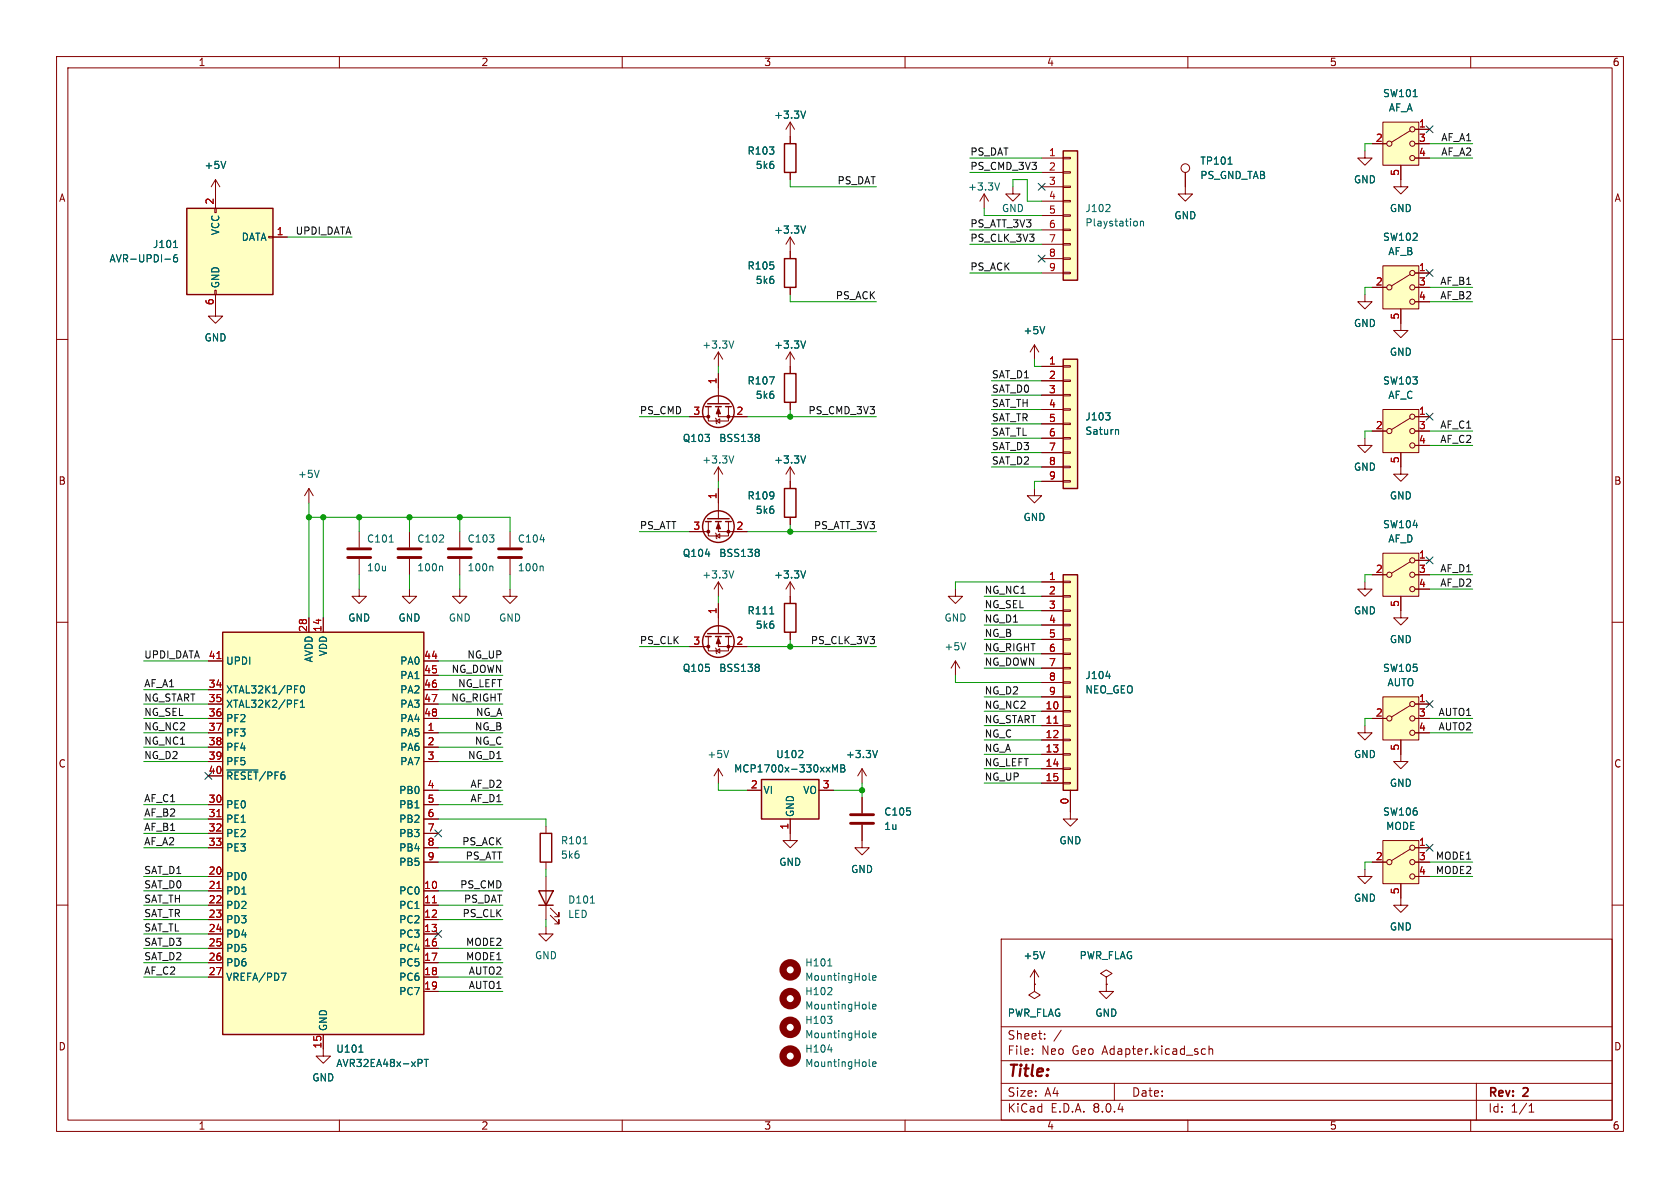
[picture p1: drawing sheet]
<svg xmlns="http://www.w3.org/2000/svg" width="297mm" height="210mm" viewBox="0 0 297 210" stroke-linecap="round" stroke-linejoin="round" font-family="sans-serif">
<g fill="none" stroke="#840000" stroke-width=".18">
<path d="M10 10h277v190h-277zM12 12h273v186h-273zM60 10v2M110 10v2M160 10v2M210 10v2M260 10v2M10 60h2M285 60h2M139.7 64.8v1.2M139.7 71.1v1.3M10 110h2"/>
<path d="M285 110h2M10 160h2M285 160h2M177 166h108v32h-108zM60 198v2M110 198v2M160 198v2M177 194.5h108M177 191.5h108M177 187.5h108M177 181.5h108M182.5 186.3v.1"/>
<path d="M182.5 185.5v.1M184.7 183.6v.1M184.7 182.8v.1M187.6 182.1l-1.3 2M197 191.5v3M210 198v2M212.7 185.4l.4 .1M213.1 186.3l-.4 .1M213.7 185.5l.3-.1 .3 .1 .1 .9M213.7 184.9v1.5M260 198v2M261 191.5v6.5"/>
<path d="M270.3 196.6h.9M270.3 195.5l.4-.4v1.5"/>
</g>
<path d="M138.7 66h2v5.1h-2z" fill="none" stroke="#840000" stroke-width=".25"/>
<path d="M136 66.6h.9l-.6 1.3" fill="none" stroke="#006464" stroke-width=".18"/>
<path d="M244.5 72.4h6.3v7.6h-6.3z" fill="#ffffc2"/>
<g fill="none" stroke="#840000" stroke-width=".18">
<path d="M241.3 52.1v1.2h1.3l-1.3 1.3-1.3-1.3h1.3M247.6 57.2v1.2h1.3l-1.3 1.3-1.2-1.3h1.2M242.6 76.2h2.5M244.5 72.4h6.3v7.6h-6.3zM249.3 73.9l-3.3 2M250.2 73.7h2.5M250.2 76.2h2.5M250.2 78.7h2.5M247.6 80v3.8h1.3l-1.3 1.3-1.2-1.3h1.2"/>
<circle cx="245.6" cy="76.2" r=".46"/>
<circle cx="249.7" cy="78.7" r=".46"/>
<circle cx="249.7" cy="73.7" r=".46"/>
<circle cx="249.7" cy="76.2" r=".46"/>
</g>
<path d="M244.5 148.6h6.3v7.6h-6.3z" fill="#ffffc2"/>
<g fill="none" stroke="#840000" stroke-width=".18">
<path d="M139.7 24.1v1.3M139.7 30.5v1.3M139.7 41.9l-.8 1.3M139.7 41.9v2.6M139.7 41.9l.8 1.3M182.9 61l-.8 1.2M182.9 61v2.5M182.9 61l.7 1.2M127 82.6l-.8 1.2M127 82.6v2.5M127 82.6l.8 1.2M241.3 153.7v1.2h1.3l-1.3 1.3-1.3-1.3h1.3"/>
<path d="M242.6 152.4h2.5M244.5 148.6h6.3v7.6h-6.3zM247.6 156.2v3.8h1.3l-1.3 1.3-1.2-1.3h1.2M249.3 150.1l-3.3 2M250.2 149.9h2.5M250.2 152.4h2.5M250.2 154.9h2.5"/>
<circle cx="245.6" cy="152.4" r=".46"/>
<circle cx="249.7" cy="152.4" r=".46"/>
<circle cx="249.7" cy="149.9" r=".46"/>
<circle cx="249.7" cy="154.9" r=".46"/>
</g>
<path d="M142.4 39.9l-.4 1.3M184.7 57.7l-.4 1.3M129.7 80.6l-.4 1.3" fill="none" stroke="#006464" stroke-width=".18"/>
<path d="M138.7 25.4h2v5.1h-2z" fill="none" stroke="#840000" stroke-width=".25"/>
<path d="M188 63.5h2.5v22.9h-2.5z" fill="#ffffc2"/>
<g fill="none" stroke="#840000" stroke-width=".18">
<path d="M184.1 64.8h3.9M184.1 67.3h3.9M184.1 69.9h3.9M184.1 72.4h3.9M184.1 74.9h3.9M184.1 77.5h3.9M188 79.9h1.2v.2h-1.2zM188 77.3h1.2v.3h-1.2zM188 74.8h1.2v.3h-1.2zM188 72.3h1.2v.2h-1.2zM188 69.7h1.2v.3h-1.2zM188 67.2h1.2v.2h-1.2z"/>
<path d="M188 64.6h1.2v.3h-1.2zM184.1 80h3.9M184.1 82.6h3.9M184.1 85.1h3.9M188 85h1.2v.2h-1.2zM188 82.4h1.2v.3h-1.2z"/>
</g>
<path d="M188 63.5h2.5v22.9h-2.5z" fill="none" stroke="#840000" stroke-width=".25"/>
<path d="M195.4 73h.8l-.4 .5M196.1 73.5l.1 .2-.1 .5M197.4 75.9l.3 .2v.7" fill="none" stroke="#006464" stroke-width=".18"/>
<path d="M188 101.6h2.5v38.1h-2.5z" fill="#ffffc2"/>
<g fill="none" stroke="#840000" stroke-width=".18">
<path d="M139.7 21.6l-.8 1.3M139.7 21.6v2.5M139.7 21.6l.8 1.3M184.1 102.9h3.9M184.1 105.4h3.9M184.1 108h3.9M184.1 110.5h3.9M184.1 113h3.9M184.1 115.6h3.9M184.1 118.1h3.9M188 118h1.2v.2h-1.2zM188 115.4h1.2v.3h-1.2z"/>
<path d="M188 112.9h1.2v.3h-1.2zM188 110.4h1.2v.2h-1.2zM188 107.8h1.2v.3h-1.2zM188 105.3h1.2v.2h-1.2zM188 102.7h1.2v.3h-1.2zM241.3 102.9v1.2h1.3l-1.3 1.3-1.3-1.3h1.3M247.6 108v1.2h1.3l-1.3 1.3-1.2-1.3h1.2M184.1 125.7h3.9M184.1 128.3h3.9M184.1 130.8h3.9M184.1 133.4h3.9M184.1 135.9h3.9"/>
<path d="M184.1 138.4h3.9M184.1 120.7h3.9M184.1 123.2h3.9M188 138.3h1.2v.3h-1.2zM188 135.8h1.2v.2h-1.2zM188 133.2h1.2v.3h-1.2zM188 130.7h1.2v.2h-1.2zM188 128.1h1.2v.3h-1.2zM188 125.6h1.2v.3h-1.2zM188 123.1h1.2v.2h-1.2zM188 120.5h1.2v.3h-1.2zM189.2 139.7v3.8"/>
</g>
<path d="M188 101.6h2.5v38.1h-2.5z" fill="none" stroke="#840000" stroke-width=".25"/>
<path d="M186.3 127.9h.7" fill="none" stroke="#a90000" stroke-width=".18"/>
<path d="M142.4 19.6l-.4 1.3M195.5 119.5h.8" fill="none" stroke="#006464" stroke-width=".18"/>
<path d="M244.5 123.2h6.3v7.6h-6.3z" fill="#ffffc2"/>
<g fill="none" stroke="#840000" stroke-width=".18">
<path d="M241.3 77.5v1.2h1.3l-1.3 1.3-1.3-1.3h1.3M182.9 86.4v1.2h1.2l-1.2 1.3-1.3-1.3h1.3M241.3 128.3v1.2h1.3l-1.3 1.3-1.3-1.3h1.3M242.6 127h2.5M244.5 123.2h6.3v7.6h-6.3zM247.6 130.8v2.6M249.3 124.7l-3.3 2M250.2 124.5h2.5M250.2 127h2.5M250.2 129.5h2.5M189.2 143.5v1.3h1.3l-1.3 1.3-1.2-1.3h1.2"/>
<circle cx="245.6" cy="127" r=".46"/>
<circle cx="249.7" cy="129.5" r=".46"/>
<circle cx="249.7" cy="124.5" r=".46"/>
<circle cx="249.7" cy="127" r=".46"/>
</g>
<circle cx="139.7" cy="186.7" r="1.27" fill="none" stroke="#840000" stroke-width="1.3"/>
<path d="M146.3 185.6h.8M153.7 188.4l.1 .1M154.3 188.1l.6-.1-.1-.2-.4-.1-.1 .2v.6h.5" fill="none" stroke="#006464" stroke-width=".18"/>
<path d="M244.5 21.6h6.3v7.6h-6.3z" fill="#ffffc2"/>
<g fill="none" stroke="#840000" stroke-width=".18">
<path d="M242.6 25.4h2.5M244.5 21.6h6.3v7.6h-6.3zM247.6 29.2v3.8h1.3l-1.3 1.3-1.2-1.3h1.2M249.3 23.1l-3.3 2M250.2 22.9h2.5M250.2 25.4h2.5M250.2 27.9h2.5M168.9 104.1v1.3h1.3l-1.3 1.3-1.3-1.3h1.3M168.9 116.8l-.8 1.3M168.9 116.8v2.6M168.9 116.8l.8 1.3M139.7 147.3v1.3h1.3l-1.3 1.3-1.3-1.3h1.3"/>
<path d="M152.4 145.8v4.1h1.3l-1.3 1.2-1.3-1.2h1.3M152.4 141v2.8"/>
<circle cx="245.6" cy="25.4" r=".46"/>
<circle cx="249.7" cy="27.9" r=".46"/>
<circle cx="249.7" cy="25.4" r=".46"/>
<circle cx="249.7" cy="22.9" r=".46"/>
</g>
<path d="M249.8 17.1h.8M170.7 113.6l-.4 1.3" fill="none" stroke="#006464" stroke-width=".18"/>
<path d="M150.4 145.5h4M150.4 144h4" fill="none" stroke="#840000" stroke-width=".51"/>
<path d="M134.6 137.8h10.2v7h-10.2z" fill="#ffffc2"/>
<g fill="none" stroke="#840000" stroke-width=".25">
<path d="M138.7 45.7h2v5.1h-2zM124.7 92.2h1M125.1 91.7h3.8M126.5 92.2h1M128.3 92.2h1M138.7 106.7h2v5.1h-2zM134.6 137.8h10.2v7h-10.2z"/>
<circle cx="127" cy="93.1" r="2.79"/>
</g>
<g fill="none" stroke="#840000" stroke-width=".18">
<path d="M139.7 44.5v1.2M139.7 50.8v1.3M127 62.2v2.6M127 62.2l-.8 1.3M127 62.2l.8 1.3M139.7 62.2v2.6M139.7 62.2l-.8 1.3M139.7 62.2l.8 1.3M121.9 94h3.3M125.2 92.2v2.5h3.6v-2.5M126.5 94.2l.1 .2v.7l.1 .2M126.6 94.7l.7-.3v.7z"/>
<path d="M127 92.2v1.8h5.1M127 86.4v5.3M127 102.9v2.5M127 102.9l-.8 1.2M127 102.9l.8 1.2M139.7 102.9v3.8M139.7 111.8v1.2M139.7 102.9l-.8 1.2M139.7 102.9l.8 1.2M127 135.9l-.8 1.3M127 135.9v2.5M127 135.9l.8 1.3"/>
<path d="M132.1 139.7h2.5M144.8 139.7h2.5M152.4 135.9l-.8 1.3M152.4 135.9v2.5M152.4 135.9l.8 1.3M139.7 144.8v2.5"/>
</g>
<g fill="none" stroke="#006464" stroke-width=".18">
<path d="M129.7 60.3l-.4 1.2M142.4 60.3l-.4 1.2M134 97.1l.2 .2-.2 .3 .2 .3v.2l-.2 .3M129.7 100.9l-.4 1.3M136.1 108.5h.7M142.4 100.9l-.4 1.3M128.8 132.7l-.4 1.2M141.2 133.9h.7M141.9 132.8v.4M147.2 136.5v-1.3l.4 .9 .4-.9v1.3M148.7 135.2h.4l.2 .2-.2 .4 .2 .1 .1 .3-.3 .3h-.4zM148.7 135.8h.4"/>
<path d="M155.1 132.7l-.4 1.2M146.3 170.8h.8M153.7 173.1l.1 .2M154.3 172.9l.6-.1-.1-.3h-.4l-.1 .1v.6h.5"/>
</g>
<circle cx="139.7" cy="171.4" r="1.27" fill="none" stroke="#840000" stroke-width="1.3"/>
<g fill="#840000" stroke="#840000" stroke-width=".18">
<path d="M127 92.5l.4 1h-.8z"/>
<circle cx="128.8" cy="94" r=".25"/>
<circle cx="125.2" cy="94" r=".25"/>
</g>
<path d="M244.5 97.8h6.3v7.6h-6.3z" fill="#ffffc2"/>
<g fill="none" stroke="#840000" stroke-width=".18">
<path d="M209.5 30.5v3.8h1.3l-1.3 1.3-1.2-1.3h1.2M244.5 97.8h6.3v7.6h-6.3zM249.3 99.3l-3.3 2M250.2 99.1h2.5M242.6 101.6h2.5M247.6 105.4v2.6M250.2 101.6h2.5M250.2 104.1h2.5"/>
<circle cx="209.5" cy="29.7" r=".76"/>
<circle cx="249.7" cy="99.1" r=".46"/>
<circle cx="245.6" cy="101.6" r=".46"/>
<circle cx="249.7" cy="101.6" r=".46"/>
<circle cx="249.7" cy="104.1" r=".46"/>
</g>
<circle cx="139.7" cy="176.5" r="1.27" fill="none" stroke="#840000" stroke-width="1.3"/>
<path d="M217.1 29h.7M146.3 175.8h.8M147 174.7v.4M153.7 178.2l.1 .2M154.3 178l.6-.2-.1-.2-.4-.1-.1 .2v.6h.5" fill="none" stroke="#006464" stroke-width=".18"/>
<path d="M244.5 47h6.3v7.6h-6.3z" fill="#ffffc2"/>
<g fill="none" stroke="#840000" stroke-width=".18">
<path d="M179.1 33v1.3h1.2l-1.2 1.3-1.3-1.3h1.3M241.3 26.7v1.2h1.3l-1.3 1.3-1.3-1.3h1.3M242.6 50.8h2.5M244.5 47h6.3v7.6h-6.3zM247.6 54.6v2.6M249.3 48.5l-3.3 2M250.2 48.3h2.5M250.2 50.8h2.5M250.2 53.3h2.5M247.6 133.4v1.2h1.3l-1.3 1.3-1.2-1.3h1.2"/>
<circle cx="245.6" cy="50.8" r=".46"/>
<circle cx="249.7" cy="50.8" r=".46"/>
<circle cx="249.7" cy="53.3" r=".46"/>
<circle cx="249.7" cy="48.3" r=".46"/>
</g>
<path d="M188 26.7h2.5v22.8h-2.5z" fill="#ffffc2"/>
<g fill="none" stroke="#840000" stroke-width=".18">
<path d="M174 34.3l-.8 1.3M174 34.3v2.5M174 34.3l.8 1.3M184.1 27.9h3.9M184.1 30.5h3.9M184.1 33h3.9M184.1 35.6h3.9M184.1 38.1h3.9M188 38h1.2v.2h-1.2zM188 35.4h1.2v.3h-1.2zM188 32.9h1.2v.2h-1.2zM188 30.4h1.2v.2h-1.2z"/>
<path d="M188 27.8h1.2v.3h-1.2zM184.1 40.6h3.9M184.1 43.2h3.9M184.1 45.7h3.9M184.1 48.3h3.9M188 48.1h1.2v.3h-1.2zM188 45.6h1.2v.2h-1.2zM188 43.1h1.2v.2h-1.2zM188 40.5h1.2v.3h-1.2zM139.7 82.6l-.8 1.2M139.7 82.6v3.8M139.7 91.4v1.3"/>
<path d="M139.7 82.6l.8 1.2M182.9 174v1.3l1 .6-1 .6-1-.6 1-.6M182.9 174h.1M182.9 171.5l-.8 1.2M182.9 171.5v2.5M182.9 171.5l.7 1.2M195.6 172.7l1-.6-1-.6-1 .6 1 .6v1.3M195.6 174h.1M195.6 174v1.3h1.2l-1.2 1.2-1.3-1.2h1.3M57.1 185.4v1.3h1.3l-1.3 1.3-1.2-1.3h1.2"/>
</g>
<path d="M188 26.7h2.5v22.8h-2.5zM138.7 86.4h2v5h-2z" fill="none" stroke="#840000" stroke-width=".25"/>
<path d="M176.7 32.3l-.4 1.3M196.1 36.2l.1 .2v.3l-.8 .7h.8M200.8 39.1l.3 .2v.4l-.3 .2M201.6 39.2l.2-.1 .3 .1 .1 .7M201.6 39.1v.8M142.4 80.6l-.4 1.3M184.7 168.2l-.4 1.3" fill="none" stroke="#006464" stroke-width=".18"/>
<path d="M39.4 111.8h35.5v71.1h-35.5z" fill="#ffffc2"/>
<g fill="none" stroke="#840000" stroke-width=".25">
<path d="M39.4 111.8h35.5v71.1h-35.5zM124.7 112.5h1M125.1 112h3.8M126.5 112.5h1M128.3 112.5h1M95.2 157.5h2.6l-1.3 2.5zM95.5 147.3h2v5.1h-2zM95.2 160h2.6"/>
<circle cx="127" cy="113.4" r="2.79"/>
</g>
<g fill="none" stroke="#840000" stroke-width=".18">
<path d="M54.6 86.4v2.5M54.6 86.4l-.8 1.2M54.6 86.4l.8 1.2M63.5 94v2.8M63.5 98.8v2.8M72.4 94v2.8M72.4 98.8v2.8M81.3 94v2.8M81.3 98.8v2.8M90.2 94v2.8M90.2 98.8v2.8M36.8 116.8h2.6"/>
<path d="M54.6 109.2v2.6M57.1 109.2v2.6M63.5 104.1v1.3h1.3l-1.3 1.3-1.3-1.3h1.3M72.4 104.1v1.3h1.3l-1.3 1.3-1.3-1.3h1.3M74.9 116.8h2.6M74.9 119.4h2.6M81.3 104.1v1.3h1.2l-1.2 1.3-1.3-1.3h1.3M90.2 104.1v1.3h1.2l-1.2 1.3-1.3-1.3h1.3M121.9 114.3h3.3M125.2 112.5v2.6h3.6v-2.6M126.5 114.6l.1 .1v.7l.1 .2M126.6 115.1l.7-.4v.7z"/>
<path d="M127 112.5v1.8h5.1M127 106.7v5.3M36.8 129.5h2.6M36.8 132.1h2.6M36.8 134.6h2.6M36.8 121.9h2.6M36.8 124.5h2.6M36.8 127h2.6M36.8 137.2h2.6M74.9 129.5h2.6M74.9 132.1h2.6M74.9 134.6h2.6"/>
<path d="M74.9 121.9h2.6M74.9 124.5h2.6M74.9 127h2.6M74.9 139.7h2.6M36.8 157.5h2.6M36.8 154.9h2.6M36.8 142.2h2.6M36.8 144.8h2.6M36.8 147.3h2.6M36.8 149.9h2.6M74.9 157.5h2.6M74.9 142.2h2.6"/>
<path d="M74.9 144.8h2.6M74.9 147.3h2.6M74.9 149.9h2.6M74.9 152.4h2.6M96.5 146.1v1.2M96.5 152.4v1.3M96.5 154.9v7.7M36.8 160h2.6M36.8 162.6h2.6M36.8 165.1h2.6M36.8 167.6h2.6M36.8 170.2h2.6"/>
<path d="M36.8 172.7h2.6M74.9 160h2.6M74.9 162.6h2.6M74.9 165.1h2.6M74.9 167.6h2.6M74.9 170.2h2.6M74.9 172.7h2.6M74.9 175.3h2.6M96.5 163.8v1.3h1.3l-1.3 1.3-1.3-1.3h1.3M97.3 161.8l1.5 1.5v-.7v.7h-.8M97.3 160.5l1.5 1.6v-.8v.8h-.8M57.1 182.9v2.5"/>
</g>
<path d="M38.3 116.4h.8M38.3 157.1h.8M38.3 144.4h.8M76.4 159.6h.8" fill="none" stroke="#a90000" stroke-width=".18"/>
<g fill="none" stroke="#006464" stroke-width=".18">
<path d="M56.4 83.1l-.4 1.3M68.8 95.8h.7M95.5 95.4h.8M78.1 100.1l.1 .1v.7M87 100.1l.1 .1v.7M95.8 100.1l.2 .1v.7M134 117.4l.2 .3-.2 .3 .2 .2v.2l-.2 .3M40.1 136.1h5.5M52.1 124.4h.4M52.1 123.8h.6M53.1 125h.7M53.1 124.1l.4-.3v1.2"/>
<path d="M53.2 121.4l.2-.2a.68 .68 0 0 1 .4 .7 .68 .68 0 0 1-.4 .6l-.2-.1-.1-.4zM103.1 149.2h.7M104.4 159.6h.7M49.7 172h.9l-.6 1.3M147.1 179.6l-.5 .5M63.4 186h.8M74.4 187.3l.2 .2v.3l-.2 .1M75 187.3h.7M75.4 187.3v1.2M147 180.3v.5M153.7 183.3l.1 .2M154.3 183l.6-.1-.1-.2-.4-.1-.1 .2v.6h.5"/>
</g>
<path d="M61.5 98.6h4M61.5 97h4M70.4 98.6h4M70.4 97h4M79.2 98.6h4.1M79.2 97h4.1M88.1 98.6h4.1M88.1 97h4.1" fill="none" stroke="#840000" stroke-width=".51"/>
<g fill="#840000" stroke="#840000" stroke-width=".18">
<path d="M127 112.8l.4 1h-.8z"/>
<circle cx="128.8" cy="114.3" r=".25"/>
<circle cx="125.2" cy="114.3" r=".25"/>
</g>
<circle cx="139.7" cy="181.6" r="1.27" fill="none" stroke="#840000" stroke-width="1.3"/>
<path d="M33 36.8h15.3v15.3h-15.3z" fill="#ffffc2"/>
<g fill="none" stroke="#840000" stroke-width=".18">
<path d="M38 36.8h.2v.8h-.2zM38.1 31.8v5M38.1 31.8l-.8 1.2M38.1 31.8l.8 1.2M139.7 24.1v1.3M139.7 30.5v1.3M209.5 30.5v2.5M242.6 25.4h2.5M247.6 29.2v2.6M250.2 22.9h2.5M250.2 25.4h2.5M250.2 27.9h2.5"/>
<path d="M38 51.3h.2v.8h-.2zM38.1 52.1v3.8h1.3l-1.3 1.3-1.3-1.3h1.3M47.5 41.8h.8v.2h-.8zM48.3 41.9h2.5M139.7 44.5v1.2M139.7 50.8v1.3M242.6 50.8h2.5M247.6 54.6v2.6M250.2 48.3h2.5M250.2 50.8h2.5M250.2 53.3h2.5M121.9 73.7h3.3"/>
<path d="M125.2 71.9v2.5h3.6v-2.5M126.5 73.9l.1 .1v.8l.1 .1M126.6 74.4l.7-.4v.8zM127 71.9v1.8h5.1M127 66v5.4M139.7 64.8v1.2M139.7 71.1v1.3M184.1 64.8h3.9M184.1 67.3h3.9M184.1 69.9h3.9M184.1 72.4h3.9M184.1 74.9h3.9"/>
<path d="M184.1 77.5h3.9M242.6 76.2h2.5M250.2 73.7h2.5M250.2 76.2h2.5M250.2 78.7h2.5M121.9 94h2.6M127 86.4v2.5M129.5 94h2.6M139.7 85.1v1.3M139.7 91.4v1.3M184.1 80h3.9M184.1 82.6h3.9"/>
<path d="M184.1 85.1h3.9M247.6 80v2.6M250.2 99.1h2.5M36.8 116.8h2.6M54.6 109.2v2.6M57.1 109.2v2.6M74.9 116.8h2.6M74.9 119.4h2.6M121.9 114.3h2.6M127 106.7v2.5M129.5 114.3h2.6M139.7 105.4v1.3"/>
<path d="M139.7 111.8v1.2M184.1 102.9h3.9M184.1 105.4h3.9M184.1 108h3.9M184.1 110.5h3.9M184.1 113h3.9M184.1 115.6h3.9M184.1 118.1h3.9M242.6 101.6h2.5M247.6 105.4v2.6M250.2 101.6h2.5M250.2 104.1h2.5"/>
<path d="M36.8 124.5h2.6M36.8 127h2.6M36.8 129.5h2.6M36.8 132.1h2.6M36.8 134.6h2.6M36.8 121.9h2.6M36.8 137.2h2.6M74.9 139.7h2.6M74.9 124.5h2.6M74.9 127h2.6M74.9 129.5h2.6M74.9 132.1h2.6"/>
<path d="M74.9 134.6h2.6M74.9 121.9h2.6M132.1 139.7h2.5M144.8 139.7h2.5M184.1 125.7h3.9M184.1 128.3h3.9M184.1 130.8h3.9M184.1 133.4h3.9M184.1 135.9h3.9M184.1 138.4h3.9M184.1 120.7h3.9M184.1 123.2h3.9"/>
<path d="M189.2 139.7v3.8M242.6 127h2.5M247.6 130.8v2.6M250.2 124.5h2.5M250.2 127h2.5M250.2 129.5h2.5M36.8 149.9h2.6M36.8 154.9h2.6M36.8 157.5h2.6M36.8 142.2h2.6M36.8 144.8h2.6M36.8 147.3h2.6"/>
<path d="M74.9 149.9h2.6M74.9 152.4h2.6M74.9 157.5h2.6M74.9 142.2h2.6M74.9 144.8h2.6M74.9 147.3h2.6M139.7 144.8v2.5M152.4 141v2.8M152.4 145.8v2.8M242.6 152.4h2.5M247.6 156.2v2.6M250.2 149.9h2.5"/>
<path d="M250.2 152.4h2.5M250.2 154.9h2.5M36.8 160h2.6M36.8 162.6h2.6M36.8 165.1h2.6M36.8 167.6h2.6M36.8 170.2h2.6M36.8 172.7h2.6M74.9 160h2.6M74.9 162.6h2.6M74.9 165.1h2.6M74.9 167.6h2.6"/>
<path d="M74.9 170.2h2.6M74.9 172.7h2.6M74.9 175.3h2.6M182.9 174h.1M195.6 174h.1M57.1 182.9v2.5"/>
</g>
<g fill="none" stroke="#840000" stroke-width=".25">
<path d="M33 36.8h15.3v15.3h-15.3zM124.7 71.9h1M125.1 71.4h3.8M126.5 71.9h1M128.3 71.9h1"/>
<circle cx="127" cy="72.8" r="2.79"/>
</g>
<g fill="none" stroke="#006464" stroke-width=".18">
<path d="M142.4 19.6l-.4 1.3M249.8 17.1h.8M39.9 28.5l-.4 1.3M142.4 39.9l-.4 1.3M217.1 29h.7M29.2 45.8h.9M30.7 43.8h.7M31.3 45l-.4 .1a.86 .86 0 0 0 0 1.2l.4-.1 .1-.4-.2-.3-.4 .1-.1 .2M184.7 57.7l-.4 1.3M134 76.8l.2 .2-.2 .3 .2 .3v.2l-.2 .2M136 66.6h.9l-.6 1.3M142.4 60.3l-.4 1.2"/>
<path d="M195.4 73h.8l-.4 .5M196.1 73.5l.1 .2-.1 .5M197.4 75.9l.3 .2v.7M134 97.1l.2 .2-.2 .3 .2 .3v.2l-.2 .3M142.4 80.6l-.4 1.3M134 117.4l.2 .3-.2 .3 .2 .2v.2l-.2 .3M136.1 108.5h.7M142.4 100.9l-.4 1.3M195.5 119.5h.8M40.1 136.1h5.5M52.1 124.4h.4M52.1 123.8h.6"/>
<path d="M53.1 125h.7M53.1 124.1l.4-.3v1.2M53.2 121.4l.2-.2a.68 .68 0 0 1 .4 .7 .68 .68 0 0 1-.4 .6l-.2-.1-.1-.4zM141.2 133.9h.7M141.9 132.8v.4M147.2 136.5v-1.3l.4 .9 .4-.9v1.3M148.7 135.2h.4l.2 .2-.2 .4 .2 .1 .1 .3-.3 .3h-.4zM148.7 135.8h.4M155.1 132.7l-.4 1.2M49.7 172h.9l-.6 1.3M184.7 168.2l-.4 1.3M63.4 186h.8"/>
<path d="M74.4 187.3l.2 .2v.3l-.2 .1M75 187.3h.7M75.4 187.3v1.2"/>
</g>
<g fill="#840000" stroke="#840000" stroke-width=".18">
<path d="M127 72.1l.4 1.1h-.8z"/>
<circle cx="128.8" cy="73.7" r=".25"/>
<circle cx="125.2" cy="73.7" r=".25"/>
</g>
<g fill="none" stroke="#009600" stroke-width=".18">
<path d="M139.7 31.8v1.2h15.2M171.4 27.9h12.7M171.4 30.5h12.7M174 36.8v1.3h10.1M179.1 33v-1.2h2.5v3.8h2.5M242.6 25.4h-1.3v1.3M252.7 27.9h7.6M252.7 25.4h7.6M50.8 41.9h11.4M139.7 52.1v1.2h15.2M171.4 40.6h12.7M171.4 43.2h12.7"/>
<path d="M171.4 48.3h12.7M242.6 50.8h-1.3v1.3M252.7 50.8h7.6M252.7 53.3h7.6M113 73.7h8.9M127 64.8v1.2M132.1 73.7h22.8M139.7 72.4v1.3M175.3 77.5h8.8M175.3 67.3h8.8M175.3 69.9h8.8M175.3 72.4h8.8"/>
<path d="M175.3 74.9h8.8M182.9 63.5v1.3h1.2M242.6 76.2h-1.3v1.3M252.7 78.7h7.6M252.7 76.2h7.6M54.6 88.9v20.3M54.6 91.4h35.6v2.6M57.1 91.4v17.8M63.5 91.4v2.6M72.4 91.4v2.6M81.3 91.4v2.6M113 94h8.9"/>
<path d="M127 85.1v1.3M132.1 94h22.8M139.7 92.7v1.3M175.3 80h8.8M175.3 82.6h8.8M184.1 85.1h-1.2v1.3M25.4 116.8h11.4M63.5 101.6v2.5M72.4 101.6v2.5M77.5 116.8h11.4M77.5 119.4h11.4M81.3 101.6v2.5"/>
<path d="M90.2 101.6v2.5M113 114.3h8.9M127 105.4v1.3M132.1 114.3h22.8M139.7 113v1.3M168.9 119.4v1.3h15.2M174 115.6h10.1M174 113h10.1M174 118.1h10.1M174 110.5h10.1M174 108h10.1M174 105.4h10.1"/>
<path d="M184.1 102.9h-15.2v1.2M242.6 101.6h-1.3v1.3M252.7 101.6h7.6M252.7 104.1h7.6M25.4 127h11.4M25.4 121.9h11.4M25.4 124.5h11.4M25.4 132.1h11.4M25.4 129.5h11.4M25.4 134.6h11.4M77.5 139.7h11.4M77.5 127h11.4"/>
<path d="M77.5 121.9h11.4M77.5 124.5h11.4M77.5 132.1h11.4M77.5 129.5h11.4M77.5 134.6h11.4M127 138.4v1.3h5.1M147.3 139.7h5.1M152.4 138.4v2.6M174 130.8h10.1M174 128.3h10.1M174 135.9h10.1M174 138.4h10.1"/>
<path d="M174 133.4h10.1M174 125.7h10.1M174 123.2h10.1M242.6 127h-1.3v1.3M252.7 127h7.6M252.7 129.5h7.6M25.4 149.9h11.4M25.4 157.5h11.4M25.4 142.2h11.4M25.4 144.8h11.4M25.4 154.9h11.4M25.4 147.3h11.4"/>
<path d="M77.5 152.4h11.4M77.5 149.9h11.4M77.5 157.5h11.4M77.5 142.2h11.4M77.5 144.8h19v1.3M96.5 153.7v1.2M242.6 152.4h-1.3v1.3M252.7 152.4h7.6M252.7 154.9h7.6M25.4 160h11.4M25.4 167.6h11.4M25.4 170.2h11.4"/>
<path d="M25.4 172.7h11.4M25.4 162.6h11.4M25.4 165.1h11.4M77.5 160h11.4M77.5 167.6h11.4M77.5 170.2h11.4M77.5 172.7h11.4M77.5 175.3h11.4M77.5 162.6h11.4M96.5 162.6v1.2"/>
</g>
<g fill="none" stroke="#000084" stroke-width=".18">
<path d="M183.5 32.4l1.3 1.2M184.8 32.4l-1.3 1.2M252.1 22.3l1.2 1.2M253.3 22.3l-1.2 1.2M183.5 45.1l1.3 1.2M184.8 45.1l-1.3 1.2M252.1 47.7l1.2 1.2M253.3 47.7l-1.2 1.2M252.1 73.1l1.2 1.2M253.3 73.1l-1.2 1.2M252.1 98.5l1.2 1.2M253.3 98.5l-1.2 1.2"/>
<path d="M36.2 136.6l1.2 1.2M37.4 136.6l-1.2 1.2M252.1 123.9l1.2 1.2M253.3 123.9l-1.2 1.2M76.9 146.7l1.2 1.2M78.1 146.7l-1.2 1.2M252.1 149.3l1.2 1.2M253.3 149.3l-1.2 1.2M76.9 164.5l1.2 1.2M78.1 164.5l-1.2 1.2"/>
</g>
<path d="M38.3 116.4h.8M186.3 127.9h.7M38.3 157.1h.8M38.3 144.4h.8M76.4 159.6h.8" fill="none" stroke="#a90000" stroke-width=".18"/>
<g fill="#009600" stroke="#009600" stroke-width=".18">
<circle cx="139.7" cy="73.7" r=".46"/>
<circle cx="139.7" cy="114.3" r=".46"/>
<circle cx="139.7" cy="94" r=".46"/>
<circle cx="152.4" cy="139.7" r=".46"/>
<circle cx="63.5" cy="91.4" r=".46"/>
<circle cx="72.4" cy="91.4" r=".46"/>
<circle cx="81.3" cy="91.4" r=".46"/>
<circle cx="54.6" cy="91.4" r=".46"/>
<circle cx="57.1" cy="91.4" r=".46"/>
</g>
<text font-size="2.8" fill="#840000" x="178" y="190.9">Title:</text>
<g font-size="2.1" fill="#840000">
<text x="178" y="184">Sheet:</text>
<text x="178" y="186.7">File:</text>
<text x="184.1" y="186.7">Neo</text>
<text x="189.6" y="186.7">Geo</text>
<text x="195" y="186.7">Adapter.kicad_sch</text>
<text x="178" y="196.9">KiCad</text>
<text x="178" y="194.1">Size:</text>
<text x="184.7" y="194.1">A4</text>
<text x="185.7" y="196.9">E.D.A.</text>
<text x="193.3" y="196.9">8.0.4</text>
<text x="200" y="194.1">Date:</text>
<text x="263" y="194.3">Rev:</text>
<text x="263" y="196.9">Id:</text>
<text x="267.1" y="196.9">1/1</text>
<text x="269.4" y="194.3">2</text>
</g>
<g font-size="1.8" fill="#840000">
<text x="35" y="11.9">1</text>
<text x="85" y="11.9">2</text>
<text x="135" y="11.9">3</text>
<text x="185" y="11.9">4</text>
<text x="235" y="11.9">5</text>
<text x="285" y="11.9">6</text>
<text x="10.3" y="35.9">A</text>
<text x="285.3" y="35.9">A</text>
<text x="10.3" y="85.9">B</text>
<text x="285.3" y="85.9">B</text>
<text x="10.3" y="135.9">C</text>
<text x="285.3" y="135.9">C</text>
<text x="10.3" y="185.9">D</text>
<text x="285.3" y="185.9">D</text>
<text x="35" y="199.9">1</text>
<text x="85" y="199.9">2</text>
<text x="135" y="199.9">3</text>
<text x="185" y="199.9">4</text>
<text x="235" y="199.9">5</text>
<text x="285" y="199.9">6</text>
</g>
<g font-size="1.8" fill="#006464">
<text x="244.4" y="17.4">SW101</text>
<text x="136.8" y="21.2">+3.3V</text>
<text x="245.4" y="19.9">AF_A</text>
<text x="132" y="27.5">R103</text>
<text x="212.1" y="29.3">TP101</text>
<text x="36.1" y="30.1">+5V</text>
<text x="133.5" y="30.1">5k6</text>
<text x="171" y="33.9">+3.3V</text>
<text x="212.1" y="31.9">PS_GND_TAB</text>
<text x="239.3" y="32.6">GND</text>
<text x="39" y="41.7" transform="rotate(-90 39 41.7)">VCC</text>
<text x="136.8" y="41.5">+3.3V</text>
<text x="177" y="37.7">GND</text>
<text x="191.8" y="37.7">J102</text>
<text x="191.8" y="40.2">Playstation</text>
<text x="207.5" y="39">GND</text>
<text x="245.6" y="37.7">GND</text>
<text x="19.3" y="46.6">AVR-UPDI-6</text>
<text x="26.9" y="44">J101</text>
<text x="42.6" y="42.8">DATA</text>
<text x="132" y="47.9">R105</text>
<text x="244.4" y="42.8">SW102</text>
<text x="245.3" y="45.3">AF_B</text>
<text x="39" y="51.1" transform="rotate(-90 39 51.1)">GND</text>
<text x="133.5" y="50.4">5k6</text>
<text x="180.8" y="59.3">+5V</text>
<text x="239.3" y="58">GND</text>
<text x="36.1" y="60.6">GND</text>
<text x="124.1" y="61.8">+3.3V</text>
<text x="136.8" y="61.8">+3.3V</text>
<text x="245.6" y="63.1">GND</text>
<text x="132" y="68.2">R107</text>
<text x="133.5" y="70.7">5k6</text>
<text x="244.4" y="68.2">SW103</text>
<text x="245.3" y="70.7">AF_C</text>
<text x="191.8" y="74.5">J103</text>
<text x="191.8" y="77.1">Saturn</text>
<text x="120.6" y="78.3">Q103</text>
<text x="124.1" y="82.1">+3.3V</text>
<text x="127" y="78.3">BSS138</text>
<text x="136.8" y="82.1">+3.3V</text>
<text x="239.3" y="83.4">GND</text>
<text x="52.6" y="84.7">+5V</text>
<text x="132" y="88.5">R109</text>
<text x="245.6" y="88.5">GND</text>
<text x="133.5" y="91">5k6</text>
<text x="180.8" y="92.3">GND</text>
<text x="244.4" y="93.6">SW104</text>
<text x="64.8" y="96.1">C101</text>
<text x="64.8" y="101.2">10u</text>
<text x="73.7" y="96.1">C102</text>
<text x="73.7" y="101.2">100n</text>
<text x="82.6" y="96.1">C103</text>
<text x="82.6" y="101.2">100n</text>
<text x="91.4" y="96.1">C104</text>
<text x="91.4" y="101.2">100n</text>
<text x="120.6" y="98.7">Q104</text>
<text x="127" y="98.7">BSS138</text>
<text x="245.3" y="96.1">AF_D</text>
<text x="124.1" y="102.5">+3.3V</text>
<text x="136.8" y="102.5">+3.3V</text>
<text x="61.5" y="110.1">GND</text>
<text x="70.4" y="110.1">GND</text>
<text x="79.2" y="110.1">GND</text>
<text x="88.1" y="110.1">GND</text>
<text x="132" y="108.8">R111</text>
<text x="133.5" y="111.4">5k6</text>
<text x="166.9" y="110.1">GND</text>
<text x="239.3" y="108.8">GND</text>
<text x="245.6" y="113.9">GND</text>
<text x="39.9" y="117.7">UPDI</text>
<text x="55.5" y="117.2" transform="rotate(-90 55.5 117.2)">AVDD</text>
<text x="58" y="116.1" transform="rotate(-90 58 116.1)">VDD</text>
<text x="70.7" y="117.7">PA0</text>
<text x="120.6" y="119">Q105</text>
<text x="127" y="119">BSS138</text>
<text x="166.9" y="115.2">+5V</text>
<text x="244.4" y="119">SW105</text>
<text x="39.9" y="122.8">XTAL32K1/PF0</text>
<text x="39.9" y="125.3">XTAL32K2/PF1</text>
<text x="70.7" y="120.2">PA1</text>
<text x="70.7" y="122.8">PA2</text>
<text x="70.7" y="125.3">PA3</text>
<text x="191.8" y="120.2">J104</text>
<text x="191.8" y="122.8">NEO_GEO</text>
<text x="245.2" y="121.5">AUTO</text>
<text x="39.9" y="127.9">PF2</text>
<text x="39.9" y="130.4">PF3</text>
<text x="70.7" y="130.4">PA5</text>
<text x="70.7" y="127.9">PA4</text>
<text x="39.9" y="132.9">PF4</text>
<text x="39.9" y="135.5">PF5</text>
<text x="70.7" y="132.9">PA6</text>
<text x="70.7" y="135.5">PA7</text>
<text x="125" y="134.2">+5V</text>
<text x="129.7" y="136.8">MCP1700x-330xxMB</text>
<text x="137.1" y="134.2">U102</text>
<text x="149.5" y="134.2">+3.3V</text>
<text x="239.3" y="134.2">GND</text>
<text x="39.9" y="143.1">PE0</text>
<text x="39.9" y="138">~{RESET}/PF6</text>
<text x="70.5" y="140.6">PB0</text>
<text x="70.5" y="143.1">PB1</text>
<text x="134.9" y="140.6">VI</text>
<text x="141.9" y="140.6">VO</text>
<text x="245.6" y="139.3">GND</text>
<text x="39.9" y="145.6">PE1</text>
<text x="39.9" y="148.2">PE2</text>
<text x="70.5" y="145.6">PB2</text>
<text x="70.5" y="148.2">PB3</text>
<text x="99.1" y="149.5">R101</text>
<text x="140.6" y="144.5" transform="rotate(-90 140.6 144.5)">GND</text>
<text x="156.2" y="144.4">C105</text>
<text x="156.2" y="146.9">1u</text>
<text x="187.2" y="149.5">GND</text>
<text x="244.4" y="144.4">SW106</text>
<text x="244.9" y="146.9">MODE</text>
<text x="39.9" y="155.8">PD0</text>
<text x="39.9" y="150.7">PE3</text>
<text x="70.5" y="150.7">PB4</text>
<text x="70.5" y="153.3">PB5</text>
<text x="99.1" y="152">5k6</text>
<text x="137.7" y="153.3">GND</text>
<text x="150.4" y="154.5">GND</text>
<text x="39.9" y="158.3">PD1</text>
<text x="39.9" y="160.9">PD2</text>
<text x="70.5" y="158.3">PC0</text>
<text x="70.5" y="160.9">PC1</text>
<text x="100.3" y="159.9">D101</text>
<text x="239.3" y="159.6">GND</text>
<text x="39.9" y="163.4">PD3</text>
<text x="39.9" y="166">PD4</text>
<text x="70.5" y="163.4">PC2</text>
<text x="70.5" y="166">PC3</text>
<text x="100.3" y="162.5">LED</text>
<text x="245.6" y="164.7">GND</text>
<text x="39.9" y="168.5">PD5</text>
<text x="39.9" y="171">PD6</text>
<text x="39.9" y="173.6">VREFA/PD7</text>
<text x="70.5" y="168.5">PC4</text>
<text x="70.5" y="171">PC5</text>
<text x="70.5" y="173.6">PC6</text>
<text x="94.5" y="169.8">GND</text>
<text x="142.2" y="171">H101</text>
<text x="142.2" y="173.6">MountingHole</text>
<text x="180.8" y="169.8">+5V</text>
<text x="190.8" y="169.8">PWR_FLAG</text>
<text x="70.5" y="176.1">PC7</text>
<text x="142.2" y="176.1">H102</text>
<text x="142.2" y="178.7">MountingHole</text>
<text x="178.1" y="179.9">PWR_FLAG</text>
<text x="193.5" y="179.9">GND</text>
<text x="58" y="182.4" transform="rotate(-90 58 182.4)">GND</text>
<text x="142.2" y="181.2">H103</text>
<text x="142.2" y="183.7">MountingHole</text>
<text x="55.1" y="191.4">GND</text>
<text x="59.4" y="186.3">U101</text>
<text x="59.4" y="188.8">AVR32EA48x-xPT</text>
<text x="142.2" y="186.3">H104</text>
<text x="142.2" y="188.8">MountingHole</text>
</g>
<g font-size="1.8" fill="#a90000">
<text x="250.8" y="22.6">1</text>
<text x="185.3" y="27.7">1</text>
<text x="243.1" y="25.1">2</text>
<text x="250.8" y="25.1">3</text>
<text x="250.8" y="27.7">4</text>
<text x="185.3" y="30.2">2</text>
<text x="185.3" y="32.8">3</text>
<text x="185.3" y="35.3">4</text>
<text x="247.4" y="31.2" transform="rotate(-90 247.4 31.2)">5</text>
<text x="37.8" y="36.3" transform="rotate(-90 37.8 36.3)">2</text>
<text x="48.8" y="41.7">1</text>
<text x="185.3" y="37.8">5</text>
<text x="185.3" y="40.4">6</text>
<text x="185.3" y="42.9">7</text>
<text x="185.3" y="45.5">8</text>
<text x="185.3" y="48">9</text>
<text x="243.1" y="50.5">2</text>
<text x="250.8" y="48">1</text>
<text x="250.8" y="50.5">3</text>
<text x="250.8" y="53.1">4</text>
<text x="37.8" y="54" transform="rotate(-90 37.8 54)">6</text>
<text x="247.4" y="56.6" transform="rotate(-90 247.4 56.6)">5</text>
<text x="185.3" y="64.5">1</text>
<text x="126.7" y="68" transform="rotate(-90 126.7 68)">1</text>
<text x="185.3" y="67.1">2</text>
<text x="185.3" y="69.6">3</text>
<text x="122.5" y="73.4">3</text>
<text x="130.1" y="73.4">2</text>
<text x="185.3" y="72.1">4</text>
<text x="185.3" y="74.7">5</text>
<text x="185.3" y="77.2">6</text>
<text x="243.1" y="75.9">2</text>
<text x="250.8" y="73.4">1</text>
<text x="250.8" y="75.9">3</text>
<text x="185.3" y="79.8">7</text>
<text x="185.3" y="82.3">8</text>
<text x="247.4" y="82" transform="rotate(-90 247.4 82)">5</text>
<text x="250.8" y="78.5">4</text>
<text x="126.7" y="88.3" transform="rotate(-90 126.7 88.3)">1</text>
<text x="185.3" y="84.8">9</text>
<text x="122.5" y="93.7">3</text>
<text x="130.1" y="93.7">2</text>
<text x="243.1" y="101.3">2</text>
<text x="250.8" y="98.8">1</text>
<text x="250.8" y="101.3">3</text>
<text x="185.3" y="102.6">1</text>
<text x="185.3" y="105.2">2</text>
<text x="185.3" y="107.7">3</text>
<text x="247.4" y="107.4" transform="rotate(-90 247.4 107.4)">5</text>
<text x="250.8" y="103.9">4</text>
<text x="54.4" y="111.8" transform="rotate(-90 54.4 111.8)">28</text>
<text x="56.9" y="111.8" transform="rotate(-90 56.9 111.8)">14</text>
<text x="126.7" y="108.7" transform="rotate(-90 126.7 108.7)">1</text>
<text x="185.3" y="110.2">4</text>
<text x="185.3" y="112.8">5</text>
<text x="36.8" y="116.6">41</text>
<text x="74.9" y="116.6">44</text>
<text x="74.9" y="119.1">45</text>
<text x="122.5" y="114">3</text>
<text x="130.1" y="114">2</text>
<text x="185.3" y="115.3">6</text>
<text x="185.3" y="117.9">7</text>
<text x="36.8" y="121.7">34</text>
<text x="36.8" y="124.2">35</text>
<text x="74.9" y="121.7">46</text>
<text x="74.9" y="124.2">47</text>
<text x="184.7" y="125.5">10</text>
<text x="185.3" y="120.4">8</text>
<text x="185.3" y="122.9">9</text>
<text x="250.8" y="124.2">1</text>
<text x="36.8" y="126.7">36</text>
<text x="36.8" y="129.3">37</text>
<text x="36.8" y="131.8">38</text>
<text x="74.9" y="126.7">48</text>
<text x="75.5" y="129.3">1</text>
<text x="75.5" y="131.8">2</text>
<text x="184.7" y="128">11</text>
<text x="184.7" y="130.6">12</text>
<text x="243.1" y="126.7">2</text>
<text x="250.8" y="126.7">3</text>
<text x="250.8" y="129.3">4</text>
<text x="36.8" y="134.4">39</text>
<text x="36.8" y="136.9">40</text>
<text x="75.5" y="134.4">3</text>
<text x="184.7" y="133.1">13</text>
<text x="184.7" y="135.6">14</text>
<text x="247.4" y="132.8" transform="rotate(-90 247.4 132.8)">5</text>
<text x="36.8" y="142">30</text>
<text x="75.5" y="139.4">4</text>
<text x="75.5" y="142">5</text>
<text x="132.6" y="139.4">2</text>
<text x="145.3" y="139.4">3</text>
<text x="184.7" y="138.2">15</text>
<text x="189" y="142.3" transform="rotate(-90 189 142.3)">0</text>
<text x="36.8" y="144.5">31</text>
<text x="36.8" y="147.1">32</text>
<text x="36.8" y="149.6">33</text>
<text x="75.5" y="144.5">6</text>
<text x="75.5" y="147.1">7</text>
<text x="75.5" y="149.6">8</text>
<text x="139.4" y="146.8" transform="rotate(-90 139.4 146.8)">1</text>
<text x="250.8" y="149.6">1</text>
<text x="36.8" y="154.7">20</text>
<text x="75.5" y="152.1">9</text>
<text x="243.1" y="152.1">2</text>
<text x="250.8" y="152.1">3</text>
<text x="250.8" y="154.7">4</text>
<text x="36.8" y="157.2">21</text>
<text x="36.8" y="159.8">22</text>
<text x="74.9" y="157.2">10</text>
<text x="74.9" y="159.8">11</text>
<text x="247.4" y="158.2" transform="rotate(-90 247.4 158.2)">5</text>
<text x="36.8" y="162.3">23</text>
<text x="36.8" y="164.8">24</text>
<text x="36.8" y="167.4">25</text>
<text x="74.9" y="162.3">12</text>
<text x="74.9" y="164.8">13</text>
<text x="74.9" y="167.4">16</text>
<text x="36.8" y="169.9">26</text>
<text x="36.8" y="172.5">27</text>
<text x="74.9" y="169.9">17</text>
<text x="74.9" y="172.5">18</text>
<text x="74.9" y="175">19</text>
<text x="56.9" y="185.5" transform="rotate(-90 56.9 185.5)">15</text>
</g>
<g font-size="1.8" fill="#0f0f0f">
<text x="171.4" y="27.6">PS_DAT</text>
<text x="254.7" y="27.6">AF_A2</text>
<text x="254.7" y="25.1">AF_A1</text>
<text x="148" y="32.7">PS_DAT</text>
<text x="171.4" y="30.1">PS_CMD_3V3</text>
<text x="52.2" y="41.6">UPDI_DATA</text>
<text x="171.4" y="40.3">PS_ATT_3V3</text>
<text x="171.4" y="42.8">PS_CLK_3V3</text>
<text x="171.4" y="47.9">PS_ACK</text>
<text x="147.7" y="53">PS_ACK</text>
<text x="254.5" y="50.5">AF_B1</text>
<text x="254.5" y="53">AF_B2</text>
<text x="175.3" y="69.5">SAT_D0</text>
<text x="175.3" y="67">SAT_D1</text>
<text x="113" y="73.3">PS_CMD</text>
<text x="142.8" y="73.3">PS_CMD_3V3</text>
<text x="175.3" y="77.1">SAT_TL</text>
<text x="175.3" y="72">SAT_TH</text>
<text x="175.3" y="74.6">SAT_TR</text>
<text x="254.5" y="75.9">AF_C1</text>
<text x="175.3" y="82.2">SAT_D2</text>
<text x="175.3" y="79.7">SAT_D3</text>
<text x="254.5" y="78.4">AF_C2</text>
<text x="113" y="93.6">PS_ATT</text>
<text x="143.8" y="93.6">PS_ATT_3V3</text>
<text x="254.5" y="101.3">AF_D1</text>
<text x="174" y="105.1">NG_NC1</text>
<text x="174" y="107.6">NG_SEL</text>
<text x="254.5" y="103.8">AF_D2</text>
<text x="113" y="114">PS_CLK</text>
<text x="143.2" y="114">PS_CLK_3V3</text>
<text x="174" y="110.1">NG_D1</text>
<text x="174" y="112.7">NG_B</text>
<text x="25.4" y="116.5">UPDI_DATA</text>
<text x="79.7" y="119">NG_DOWN</text>
<text x="82.5" y="116.5">NG_UP</text>
<text x="174" y="115.2">NG_RIGHT</text>
<text x="174" y="117.8">NG_DOWN</text>
<text x="25.4" y="121.6">AF_A1</text>
<text x="25.4" y="124.1">NG_START</text>
<text x="79.7" y="124.1">NG_RIGHT</text>
<text x="80.9" y="121.6">NG_LEFT</text>
<text x="174" y="125.4">NG_NC2</text>
<text x="174" y="122.8">NG_D2</text>
<text x="25.4" y="129.2">NG_NC2</text>
<text x="25.4" y="126.7">NG_SEL</text>
<text x="25.4" y="131.7">NG_NC1</text>
<text x="83.9" y="131.7">NG_C</text>
<text x="83.9" y="129.2">NG_B</text>
<text x="84" y="126.7">NG_A</text>
<text x="174" y="130.5">NG_C</text>
<text x="174" y="127.9">NG_START</text>
<text x="254.2" y="129.2">AUTO2</text>
<text x="254.2" y="126.7">AUTO1</text>
<text x="25.4" y="134.3">NG_D2</text>
<text x="82.6" y="134.3">NG_D1</text>
<text x="174" y="135.5">NG_LEFT</text>
<text x="174" y="133">NG_A</text>
<text x="25.4" y="141.9">AF_C1</text>
<text x="83.1" y="141.9">AF_D1</text>
<text x="83.1" y="139.4">AF_D2</text>
<text x="174" y="138.1">NG_UP</text>
<text x="25.4" y="144.4">AF_B2</text>
<text x="25.4" y="147">AF_B1</text>
<text x="25.4" y="149.5">AF_A2</text>
<text x="81.6" y="149.5">PS_ACK</text>
<text x="25.4" y="154.6">SAT_D1</text>
<text x="82.2" y="152.1">PS_ATT</text>
<text x="253.7" y="154.6">MODE2</text>
<text x="253.7" y="152.1">MODE1</text>
<text x="25.4" y="159.7">SAT_TH</text>
<text x="25.4" y="157.1">SAT_D0</text>
<text x="81.3" y="157.1">PS_CMD</text>
<text x="81.9" y="159.7">PS_DAT</text>
<text x="25.4" y="167.3">SAT_D3</text>
<text x="25.4" y="164.8">SAT_TL</text>
<text x="25.4" y="162.2">SAT_TR</text>
<text x="81.7" y="162.2">PS_CLK</text>
<text x="82.3" y="167.3">MODE2</text>
<text x="25.4" y="169.8">SAT_D2</text>
<text x="25.4" y="172.4">AF_C2</text>
<text x="82.3" y="169.8">MODE1</text>
<text x="82.8" y="172.4">AUTO2</text>
<text x="82.8" y="174.9">AUTO1</text>
</g>
</svg>
